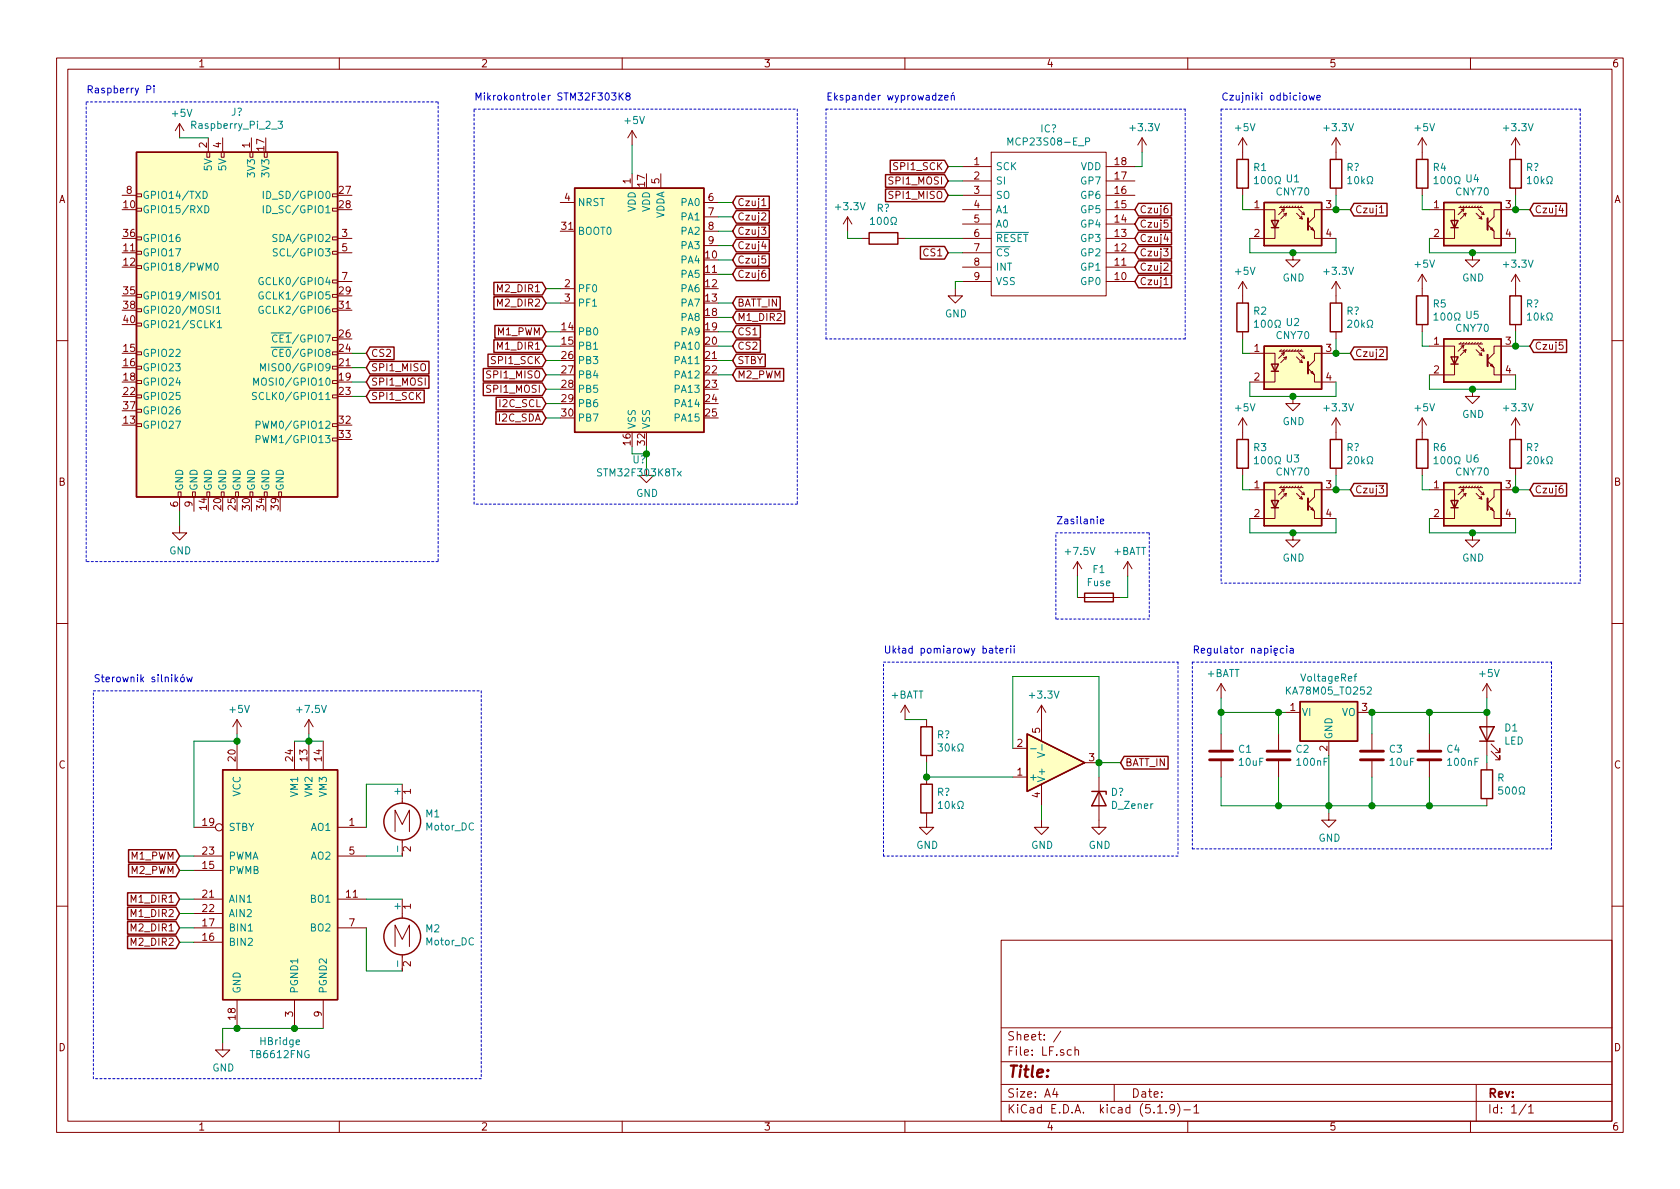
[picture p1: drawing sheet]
<svg xmlns="http://www.w3.org/2000/svg" width="297mm" height="210mm" viewBox="0 0 297 210" stroke-linecap="round" stroke-linejoin="round" font-family="sans-serif">
<g fill="none" stroke="#840000" stroke-width=".18">
<path d="M10 10.3h277v189.9h-277zM12 12.2h273v186.1h-273zM60 10.3v1.9M110 10.3v1.9M160 10.3v1.9M210 10.3v1.9M260 10.3v1.9M21.6 34.5h2.5M24.1 36.8h.9v.5h-.9zM24.1 34.3h.9v.5h-.9zM31.7 21.8l-.7 1.3M31.7 21.8v2.6"/>
<path d="M31.7 21.8l.8 1.3M36.6 26.9h.5v.9h-.5zM36.8 24.4v2.5M39.1 26.9h.5v.9h-.5zM39.4 24.4v2.5M44.2 26.9h.5v.9h-.5zM44.4 24.4v2.5M46.7 26.9h.5v.9h-.5zM58.8 36.8h.9v.5h-.9zM58.8 34.3h.9v.5h-.9zM99.1 35.8h2.5M111.8 23.1l-.8 1.3"/>
<path d="M111.8 23.1v2.5M111.8 30.7v2.6M111.8 23.1l.7 1.3M116.8 30.7v2.6M124.5 35.8h2.5M124.5 38.3h2.5M134.7 37.8l.5-.2 .2 .4v.2l-.8 .7h.8M134.7 36.4h.7M149.9 38.3l-.8 1.3M149.9 38.3v2.6M149.9 38.3l.7 1.3M170.2 29.5h5.1"/>
<path d="M170.2 32h5.1M170.2 34.5h5.1M170.2 37.1h5.1M170.2 39.6h5.1M175.3 26.9h20.3v25.4h-20.3zM195.6 29.5h5.1M195.6 32h5.1M195.6 34.5h5.1M195.6 37.1h5.1M195.6 39.6h5.1M201.9 24.4l-.7 1.2M201.9 24.4v2.5"/>
<path d="M201.9 24.4l.8 1.2M206.4 36.4h-.4a.87 .87 0 0 0 0 1.2l.5-.1v-.5l-.5-.2-.2 .3M206.5 38.9h-.6l-.1 .6 .2-.1 .5 .1v.6l-.2 .1-.5-.1M219.7 24.4v3.8M219.7 33.3v1.2M219.7 24.4l-.8 1.2M219.7 24.4l.8 1.2M221 37.1h4.4v5.1h-4.4M226.2 36.7h4.2M226.6 37.1l.5-.1-1 1M226.6 36.4l-.3 .3M226.9 37.8l.6-.1-1.1 1"/>
<path d="M227.1 36.4l-.3 .3M227.1 37l-.2 .5M227.5 37.7l-.2 .5M227.6 36.4l-.3 .3M228.1 36.4l-.3 .3M228.6 36.4l-.3 .3M229.1 36.4l-.2 .3M229.2 37.7l1.1 1-.2-.5M229.6 37l1 1-.1-.5M229.6 36.4l-.2 .3M229.7 38.6l.6 .1M230.1 36.4l-.2 .3"/>
<path d="M230.1 37.8l.5 .2M231.3 39.7l1.1 1.2v1.3h3.8M236.2 37.1h-3.8v1.2l-1.1 1.2M236.2 24.4v3.8M236.2 33.3v1.2M236.2 24.4l-.7 1.2M236.2 24.4l.8 1.2M243.9 37.6h.7M251.5 24.4v3.8M251.5 33.3v1.2M251.5 24.4l-.8 1.2M251.5 24.4l.7 1.2"/>
<path d="M252.7 37.1h4.5v5.1h-4.5M257.9 36.7h4.2M258.3 37.1l.5-.1-1 1M258.3 36.4l-.2 .3M258.7 37.8l.5-.1-1 1M258.8 36.4l-.2 .3M258.8 37l-.1 .5M259.2 37.7l-.1 .5M259.3 36.4l-.2 .3M259.8 36.4l-.2 .3M260.3 36.4l-.2 .3M260.9 36.4l-.3 .3"/>
<path d="M261 37.7l1 1-.1-.5M261.4 37l1 1-.1-.5M261.4 36.4l-.3 .3M261.5 38.6l.5 .1M261.9 36.4l-.3 .3M261.9 37.8l.5 .2M263 39.7l1.2 1.2v1.3h3.8M268 37.1h-3.8v1.2l-1.2 1.2M268 24.4v3.8M268 33.3v1.2M268 24.4l-.8 1.2M268 24.4l.7 1.2"/>
<path d="M275.9 36.3l-.2 .9h.8M24.1 57.1h.9v.6h-.9zM24.1 54.6h.9v.5h-.9zM24.1 52.1h.9v.5h-.9zM24.1 47h.9v.5h-.9zM24.1 44.4h.9v.6h-.9zM24.1 41.9h.9v.5h-.9zM58.8 59.7h.9v.5h-.9zM58.8 54.6h.9v.5h-.9zM58.8 52.1h.9v.5h-.9zM58.8 49.5h.9v.5h-.9zM58.8 44.4h.9v.6h-.9z"/>
<path d="M58.8 41.9h.9v.5h-.9zM59.7 42.2h2.5M59.7 44.7h2.5M59.7 49.8h2.5M99.1 51h2.5M99.1 53.6h2.5M124.5 40.9h2.5M124.5 43.4h2.5M135 42.7l-.3 .9h.8M135.3 47.8l-.4 .1a.87 .87 0 0 0 0 1.2l.5-.2v-.5l-.5-.1-.2 .2M135.4 45.3h-.7v.6l.2-.2 .5 .2v.5l-.2 .1-.5-.1M152.4 42.2h1.3"/>
<path d="M158.7 42.2h1.3M168.9 51v1.3h1.3l-1.3 1.3-1.3-1.3h1.3M170.2 42.2h5.1M170.2 44.7h5.1M170.2 47.2h5.1M170.2 49.8h5.1M195.6 42.2h5.1M195.6 44.7h5.1M195.6 47.2h5.1M195.6 49.8h5.1M205.8 46.7l.5-.2 .2 .4v.2l-.8 .7h.8M205.8 50.3h.7"/>
<path d="M206.1 41.4l-.3 .9h.8M219.7 49.8l-.8 1.2M219.7 49.8v3.8M219.7 58.7v1.2M219.7 49.8l.8 1.2M228.6 44.7v1.3h1.3l-1.3 1.2-1.3-1.2h1.3M231.8 40.5l.2-.2 .3 .5zM236.2 49.8v3.8M236.2 58.7v1.2M236.2 49.8l-.7 1.2M236.2 49.8l.8 1.2M251.5 48.5v3.8"/>
<path d="M251.5 57.4v1.3M251.5 48.5l-.8 1.3M251.5 48.5l.7 1.3M260.3 44.7v1.3h1.3l-1.3 1.2-1.2-1.2h1.2M263.5 40.5l.3-.2 .2 .5zM268 48.5v3.8M268 57.4v1.3M268 48.5l-.8 1.3M268 48.5l.7 1.3M10 60.2h2M24.1 74.9h.9v.5h-.9zM24.1 72.4h.9v.5h-.9z"/>
<path d="M24.1 69.8h.9v.6h-.9zM24.1 67.3h.9v.5h-.9zM24.1 64.8h.9v.5h-.9zM24.1 62.2h.9v.5h-.9zM58.8 77.5h.9v.5h-.9zM58.8 74.9h.9v.5h-.9zM58.8 69.8h.9v.6h-.9zM58.8 67.3h.9v.5h-.9zM58.8 64.8h.9v.5h-.9zM58.8 62.2h.9v.5h-.9zM219.7 73.9v3.8M219.7 73.9l-.8 1.3"/>
<path d="M219.7 73.9l.8 1.3M221 62.5h4.4v5.1h-4.4M226.2 62.1h4.2M226.6 62.5l.5-.1-1 1M226.6 61.8l-.3 .3M226.9 63.2l.6-.1-1.1 1M227.1 61.8l-.3 .3M227.1 62.4l-.2 .5M227.5 63.1l-.2 .5M227.6 61.8l-.3 .3M228.1 61.8l-.3 .3M228.6 70.1v1.3h1.3l-1.3 1.2-1.3-1.2h1.3"/>
<path d="M228.6 61.8l-.3 .3M229.1 61.8l-.2 .3M229.2 63.1l1.1 1-.2-.5M229.6 62.4l1 1-.1-.5M229.6 61.8l-.2 .3M229.7 64l.6 .1M230.1 61.8l-.2 .3M230.1 63.2l.5 .2M231.3 65.1l1.1 1.2v1.3h3.8M231.8 65.9l.2-.2 .3 .5zM236.2 62.5h-3.8v1.2l-1.1 1.2M236.2 73.9l-.7 1.3"/>
<path d="M236.2 73.9v3.8M236.2 73.9l.8 1.3M243.9 61.9l.5-.1 .2 .3v.2l-.8 .7h.8M251.5 73.9v3.8M251.5 73.9l-.8 1.3M251.5 73.9l.7 1.3M252.7 61.2h4.5v5.1h-4.5M257.9 60.8h4.2M258.3 61.2l.5-.1-1 1M258.3 60.6l-.2 .2M258.7 62l.5-.2-1 1.1M258.8 60.6l-.2 .2"/>
<path d="M258.8 61.1l-.1 .5M259.2 61.8l-.1 .6M259.3 60.6l-.2 .2M259.8 60.6l-.2 .2M260.3 68.8v1.3h1.3l-1.3 1.3-1.2-1.3h1.2M260.3 60.6l-.2 .2M260.9 60.6l-.3 .2M261 61.8l1 1.1-.1-.5M261.4 61.1l1 1-.1-.5M261.4 60.6l-.3 .2M261.5 62.7l.5 .2M261.9 60.6l-.3 .2"/>
<path d="M261.9 62l.5 .1M263 63.9l1.2 1.1v1.3h3.8M263.5 64.6l.3-.2 .2 .5zM268 61.2h-3.8v1.3l-1.2 1.1M268 73.9l-.8 1.3M268 73.9v3.8M268 73.9l.7 1.3M276.3 60.5h-.6v.6l.1-.1 .5 .1v.5l-.2 .2-.4-.2M285 60.2h2M31.5 87h.5v.9h-.5zM31.7 93v1.2h1.3l-1.3 1.3-1.2-1.3h1.2M31.7 87.9v2.5"/>
<path d="M34 87h.5v.9h-.5zM34.3 87.9v2.5M36.6 87h.5v.9h-.5zM39.1 87h.5v.9h-.5zM41.7 87h.5v.9h-.5zM44.2 87h.5v.9h-.5zM46.7 87h.5v.9h-.5zM49.3 87h.5v.9h-.5zM114.3 82.8v1.3h1.3l-1.3 1.2-1.3-1.2h1.3M190.5 99.3l-.8 1.3M190.5 99.3v2.5M190.5 99.3l.8 1.3"/>
<path d="M199.4 99.3l-.8 1.3M199.4 99.3v2.5M199.4 99.3l.8 1.3M219.7 82.8v1.3M221 86.6h4.4v5.1h-4.4M226.2 86.2h4.2M226.6 86.6l.5-.1-1 1M226.6 86l-.3 .2M226.9 87.4l.6-.2-1.1 1.1M227.1 86l-.3 .2M227.1 86.5l-.2 .5M227.5 87.2l-.2 .6"/>
<path d="M227.6 86l-.3 .2M228.1 86l-.3 .2M228.6 94.2v1.3h1.3l-1.3 1.3-1.3-1.3h1.3M228.6 86l-.3 .2M229.1 86l-.2 .2M229.2 87.2l1.1 1.1-.2-.5M229.6 86.5l1 1-.1-.5M229.6 86l-.2 .2M229.7 88.1l.6 .2M230.1 86l-.2 .2M230.1 87.4l.5 .1M231.3 89.3l1.1 1.1v1.3h3.8"/>
<path d="M231.8 90l.2-.2 .3 .5zM236.2 86.6h-3.8v1.3l-1.1 1.1M236.2 82.8v1.3M251.5 82.8v1.3M252.7 86.6h4.5v5.1h-4.5M257.9 86.2h4.2M258.3 86.6l.5-.1-1 1M258.3 86l-.2 .2M258.7 87.4l.5-.2-1 1.1M258.8 86l-.2 .2M258.8 86.5l-.1 .5M259.2 87.2l-.1 .6"/>
<path d="M259.3 86l-.2 .2M259.8 86l-.2 .2M260.3 94.2v1.3h1.3l-1.3 1.3-1.2-1.3h1.2M260.3 86l-.2 .2M260.9 86l-.3 .2M261 87.2l1 1.1-.1-.5M261.4 86.5l1 1-.1-.5M261.4 86l-.3 .2M261.5 88.1l.5 .2M261.9 86l-.3 .2M261.9 87.4l.5 .1M263 89.3l1.2 1.1v1.3h3.8"/>
<path d="M263.5 90l.3-.2 .2 .5zM268 86.6h-3.8v1.3l-1.2 1.1M268 82.8v1.3M276.3 85.9l-.4 .1a.87 .87 0 0 0 0 1.2l.4-.2v-.5l-.4-.1-.2 .2M10 110.3h2M190.5 105.7h7.6M285 110.3h2M41.9 127.2v2.6M41.9 131.1v5M41.9 127.2l-.8 1.3M41.9 127.2l.8 1.3M52.1 131.1v5"/>
<path d="M54.6 127.2l-.8 1.3M54.6 127.2v2.6M54.6 131.1v5M54.6 127.2l.8 1.3M57.1 131.1v5M71.1 138.7v3.3M160 124.7v2.5M160 124.7l-.7 1.3M160 124.7l.8 1.3M163.8 127.2v1.3M163.8 133.6v1.3M163.8 137.4v1.3"/>
<path d="M179.1 137.4h2.5M179.1 132.3h2.5M184.1 124.7l-.7 1.3M184.1 124.7v6.4M184.1 138.7v3.8M184.1 124.7l.8 1.3M191.8 134.9h2.5M194.3 137.4v8.9h1.3l-1.3 1.3-1.3-1.3h1.3M215.9 120.9v2.5M215.9 129.8v2.8M215.9 134.6v2.8M215.9 120.9l-.8 1.3"/>
<path d="M215.9 120.9l.8 1.3M226.1 129.8v2.8M226.1 134.6v2.8M227.3 126h2.6M234.9 131.1v2.5M240 126h2.6M242.6 129.8v2.8M242.6 134.6v2.8M252.7 129.8v2.8M252.7 134.6v2.8M262.9 120.9v2.5M262.9 126v7.6"/>
<path d="M262.9 134.9v1.2M262.9 120.9l-.8 1.3M262.9 120.9l.8 1.3M263.7 132.8l1.5 1.6v-.8v.8h-.8M263.7 131.6l1.5 1.5v-.8v.8h-.8M34.3 146.3h3.8M34.3 159h5.1M34.3 153.9h5.1M34.3 151.4h5.1M59.7 146.3h5.1M59.7 159h5.1M59.7 151.4h5.1"/>
<path d="M69.8 147.1v-3.8l1.3 2.5 1.3-2.5v3.8M71.1 148.5v2.9M71.1 159v3.4M163.8 143.8v2.5h1.3l-1.3 1.3-1.2-1.3h1.2M184.1 145v1.3h1.3l-1.3 1.3-1.2-1.3h1.2M234.9 143.8v1.2h1.3l-1.3 1.3-1.2-1.3h1.2M262.9 141.2v1.3M10 160.2h2M34.3 166.6h5.1M34.3 164.1h5.1M34.3 161.5h5.1M41.9 176.8v5.1"/>
<path d="M52.1 176.8v5.1M57.1 176.8v5.1M59.7 164.1h5.1M69.8 167.4v-3.8l1.3 2.5 1.3-2.5v3.8M71.1 168.9v2.8M177 166.3h108v32h-108zM285 160.2h2M39.4 184.4v1.3h1.2l-1.2 1.2-1.3-1.2h1.3M60 198.3v1.9M110 198.3v1.9M160 198.3v1.9M177 194.8h108"/>
<path d="M177 191.8h108M177 187.8h108M177 181.8h108M186.5 192.5l-.4 1h1M186.8 193v1M187.6 182.3l-1.3 2M189.4 185.7l-.4-.1-.3 .3 .1 .6 .2 .1 .4-.1M190.1 185.7a.37 .37 0 0 1 .6 .1v.8M190.1 185.1v1.5M197 191.8v3M204.7 196.8h.8M206.2 196.7v.1"/>
<path d="M207.7 196l-.1 .1a.48 .48 0 0 1-.6 .1l-.2-.2 .2-.6a.48 .48 0 0 1 .6 .1 1.27 1.27 0 0 1-.2 1.2l-.4 .1M208.2 195.1a1.71 1.71 0 0 1 0 2.3M209.3 196.3h1.2M210 198.3v1.9M211.1 195.8l.4-.5v1.5M211.1 196.8h.9M260 198.3v1.9M261 191.8v6.5M269.8 195.2l-1.2 2M270.3 195.8l.4-.5v1.5M270.3 196.8h.8"/>
<circle cx="38.7" cy="146.3" r=".63"/>
</g>
<g fill="none" stroke="#840000" stroke-width=".25">
<path d="M24.1 26.9h35.6v61h-35.6zM101.6 33.3h22.9v43.1h-22.9zM130.2 37.2h5.8v2.3h-5.8l-.7-1.2zM130.2 39.8h5.8v2.2h-5.8l-.7-1.1zM130.2 34.7h5.8v2.2h-5.8l-.7-1.1zM156.6 30.9h10.4l.6 1.1-.6 1.1h-10.4zM156.6 33.4h10.4l.6 1.1-.6 1.2h-10.4zM157.4 28.3h9.6l.6 1.2-.6 1.1h-9.6zM201.3 36h5.8v2.2h-5.8l-.6-1.1zM201.3 38.5h5.8v2.2h-5.8l-.6-1.1zM218.7 28.2h2v5.1h-2zM223.5 35.8h10.2v7.6h-10.2z"/>
<path d="M224.8 39h1.3l-.7 1.3zM235.2 28.2h2v5.1h-2zM239.4 36h5.8v2.2h-5.8l-.6-1.1zM250.4 28.2h2.1v5.1h-2.1zM255.3 35.8h10.1v7.6h-10.1zM256.5 39h1.3l-.6 1.3zM267 28.2h2v5.1h-2zM271.1 36h5.9v2.2h-5.9l-.6-1.1zM87.3 49.9h8.6l.6 1.1-.6 1.2h-8.6zM87.3 52.5h8.6l.6 1.1-.6 1.1h-8.6zM87.5 57.6h8.4l.6 1.1-.6 1.1h-8.4zM130.2 52.5h7.7v2.2h-7.7l-.7-1.1z"/>
<path d="M130.2 57.6h4.2v2.2h-4.2l-.7-1.1zM130.2 42.3h5.8v2.2h-5.8l-.7-1.1zM130.2 44.9h5.8v2.2h-5.8l-.7-1.1zM130.2 47.4h5.8v2.2h-5.8l-.7-1.1zM130.2 55h8.5v2.2h-8.5l-.7-1.1zM153.7 41.1h5v2.1h-5zM162.7 43.6h4.3l.6 1.1-.6 1.1h-4.3zM201.3 43.6h5.8v2.2h-5.8l-.6-1.1zM201.3 46.1h5.8v2.3h-5.8l-.6-1.2zM201.3 48.7h5.8v2.2h-5.8l-.6-1.1zM201.3 41h5.8v2.3h-5.8l-.6-1.1zM218.7 53.6h2v5.1h-2z"/>
<path d="M224.8 40.3h1.3M235.2 53.6h2v5.1h-2zM250.4 52.3h2.1v5.1h-2.1zM255.3 59.9h10.1v7.7h-10.1zM256.5 40.3h1.3M267 52.3h2v5.1h-2zM65.4 69h9.6v2.2h-9.6l-.6-1.1zM65.4 63.9h10.4v2.2h-10.4l-.6-1.1zM65.4 66.4h10.4v2.3h-10.4l-.6-1.1zM65.4 61.4h4.3v2.2h-4.3l-.6-1.1zM85.4 65.2h10.5l.6 1.1-.6 1.1h-10.5zM85.4 67.7h10.5l.6 1.1-.6 1.1h-10.5z"/>
<path d="M86.3 62.6h9.6l.6 1.1-.6 1.2h-9.6zM87.3 60.1h8.6l.6 1.1-.6 1.1h-8.6zM87.7 72.8h8.2l.6 1.1-.6 1.1h-8.2zM87.7 70.3h8.2l.6 1.1-.6 1.1h-8.2zM130.2 60.1h4.2v2.2h-4.2l-.7-1.1zM130.2 62.6h5.1v2.3h-5.1l-.7-1.2zM130.2 65.2h8.4v2.2h-8.4l-.7-1.1zM218.7 77.7h2v5.1h-2zM223.5 61.2h10.2v7.6h-10.2zM224.8 64.4h1.3l-.7 1.3zM224.8 65.7h1.3M235.2 77.7h2v5.1h-2z"/>
<path d="M239.4 61.4h5.8v2.2h-5.8l-.6-1.1zM250.4 77.7h2.1v5.1h-2.1zM256.5 63.1h1.3l-.6 1.3zM256.5 64.4h1.3M267 77.7h2v5.1h-2zM271.1 60.1h5.9v2.2h-5.9l-.6-1.1zM223.5 85.3h10.2v7.7h-10.2zM224.8 88.5h1.3l-.7 1.3zM224.8 89.8h1.3M239.4 85.5h5.8v2.2h-5.8l-.6-1.1zM255.3 85.3h10.1v7.7h-10.1zM256.5 88.5h1.3l-.6 1.3z"/>
<path d="M256.5 89.8h1.3M271.1 85.5h5.9v2.2h-5.9l-.6-1.1zM191.8 104.9h5v1.5h-5zM39.4 136.1h20.3v40.7h-20.3zM162.8 138.7h2v5.1h-2zM162.8 128.5h2v5.1h-2zM181.6 129.8l10.2 5.1-10.2 5zM193 139.9h2.6v.6M194.3 139.9l1.3 2.6h-2.6zM198.8 133.8h7.7v2.2h-7.7l-.7-1.1zM229.9 124.1h10.1v7h-10.1zM261.6 128.5h2.6l-1.3 2.6z"/>
<path d="M261.6 131.1h2.6M261.9 136.1h2v5.1h-2zM22.6 157.9h8.5l.6 1.1-.6 1.1h-8.5zM22.7 152.8h8.4l.6 1.1-.6 1.1h-8.4zM22.7 150.3h8.4l.6 1.1-.6 1.1h-8.4zM22.6 160.4h8.5l.6 1.1-.6 1.2h-8.5zM22.6 165.5h8.5l.6 1.1-.6 1.1h-8.5zM22.6 163h8.5l.6 1.1-.6 1.1h-8.5z"/>
<circle cx="71.1" cy="145.3" r="3.3"/>
<circle cx="71.1" cy="165.6" r="3.3"/>
</g>
<g fill="none" stroke="#008484" stroke-width=".18">
<path d="M35.9 33.8a.64 .64 0 0 1 .8 .7 .64 .64 0 0 1-.8 .6zM36.2 36.4a.64 .64 0 0 1 .7 .6 .64 .64 0 0 1-.7 .6zM46.6 33.8v1.3M46.6 36.4v1.2M49.1 21.4h.8l-.4 .5 .4 .1v.6l-.2 .1-.6-.1M153.9 38.8l.4-.4v1.3M153.9 39.7h.7M157.5 39.7h.3v-.2a.54 .54 0 0 1-.2-.8 .54 .54 0 0 1 .7-.2 .59 .59 0 0 1-.1 1v.2h.3M178.2 25.6v-1.2l.4 .9 .5-.9v1.2M191.9 25l.7-.1v-.4l-.2-.1h-.5v1.2M221.8 31.6l.3-.4v1.3M221.8 32.5h.7"/>
<path d="M225.4 32.5h.3v-.2a.54 .54 0 0 1-.3-.8 .54 .54 0 0 1 .8-.2 .59 .59 0 0 1-.1 1v.2h.3M238.3 31.6l.4-.4v1.3M238.3 32.5h.7M241.7 32.5h.3v-.2a.55 .55 0 0 1-.2-.9 .55 .55 0 0 1 .8 0l.1 .2a.55 .55 0 0 1-.3 .7v.2h.3M253.5 31.6l.4-.4v1.3M253.5 32.5h.8M257.2 32.5h.3v-.2a.54 .54 0 0 1-.3-.8 .54 .54 0 0 1 .8-.2 .59 .59 0 0 1-.2 1v.2h.3M270.1 31.6l.3-.4v1.3M270.1 32.5h.7M273.5 32.5h.3v-.2a.55 .55 0 0 1-.3-.9 .55 .55 0 0 1 .9 0v.2a.55 .55 0 0 1-.2 .7v.2h.2M37.4 57.2l.6 .8M38 46.7l.2-.2a.67 .67 0 0 1 .4 .7 .67 .67 0 0 1-.4 .6l-.4-.5z"/>
<path d="M38 56.7l-.8 .7M38.3 52l.3-.4v1.3M38.3 54.5l.3-.4v1.3M38.3 52.9h.7M38.3 55.4h.7M38.5 57l.3-.3v1.3M38.5 58h.7M46.5 51.7a.59 .59 0 0 0-.7 .6 .59 .59 0 0 0 .7 .5l.1-.5h-.3M46.5 54.2a.59 .59 0 0 0-.7 .6 .59 .59 0 0 0 .7 .6l.1-.5h-.3M46.5 49.1a.59 .59 0 0 0-.7 .6 .59 .59 0 0 0 .7 .6l.1-.5h-.3M47.9 58.9h1.3M49 59.4a.6 .6 0 0 0-.9 .4 .6 .6 0 0 0 .6 .7l.3-.1"/>
<path d="M49 41.5l-.5-.1-.3 .3 .2 .3 .5 .2v.4l-.2 .1h-.5M49 44.1l-.5-.1-.1 .1v.4l.5 .2 .1 .3-.2 .3-.5-.1M221.8 57l.3-.4v1.3M221.8 57.9h.7M225.4 57.9h.3v-.2a.54 .54 0 0 1-.3-.8 .54 .54 0 0 1 .8-.2 .59 .59 0 0 1-.1 1v.2h.3M238.3 56.7l.5-.1 .2 .4v.2l-.8 .7h.8M241.7 57.9h.3v-.2a.55 .55 0 0 1-.2-.9 .55 .55 0 0 1 .8 0l.1 .2a.55 .55 0 0 1-.3 .7v.2h.3M253.5 55.7l.4-.4v1.3M253.5 56.6h.8M257.2 56.6h.3v-.2a.54 .54 0 0 1-.3-.8 .54 .54 0 0 1 .8-.2 .59 .59 0 0 1-.2 1v.2h.3M270.1 55.7l.3-.4v1.3M270.1 56.6h.7"/>
<path d="M273.5 56.6h.3v-.2a.55 .55 0 0 1-.3-.8 .55 .55 0 0 1 .9-.1v.2a.55 .55 0 0 1-.2 .7v.2h.2M44.9 68.1v-1.3l.4 1 .4-1v1.3M45.3 75.1h.6v-.5l-.1-.1h-.5v1.2M45.3 77.7l.6-.1v-.5l-.1-.1h-.5v1.3M45.3 69.5l-.4-.1-.2 .1v.4l.6 .3v.2l-.2 .3-.5-.1M46.1 65.6v-1.3l.4 .9 .4-.9v1.3M47.9 61.4h1.3M49 61.9a.6 .6 0 0 0-.9 .4 .6 .6 0 0 0 .6 .7l.3-.1M221.8 81.1l.3-.4v1.3M221.8 82h.7M225.4 82h.3v-.2a.54 .54 0 0 1-.3-.8 .54 .54 0 0 1 .8-.2 .59 .59 0 0 1-.1 1v.2h.3M238.3 80.9l.5-.2 .2 .4v.2l-.8 .7h.8"/>
<path d="M241.7 82h.3v-.2a.55 .55 0 0 1-.2-.8 .55 .55 0 0 1 .8-.1l.1 .2a.55 .55 0 0 1-.3 .7v.2h.3M253.5 81.1l.4-.4v1.3M253.5 82h.8M257.2 82h.3v-.2a.54 .54 0 0 1-.3-.8 .54 .54 0 0 1 .8-.2 .59 .59 0 0 1-.2 1v.2h.3M270.1 80.9l.4-.2 .3 .4-.1 .2-.7 .7h.8M273.5 82h.3v-.2a.55 .55 0 0 1-.3-.8 .55 .55 0 0 1 .9-.1v.2a.55 .55 0 0 1-.2 .7v.2h.2M239.4 119.6h.5M239.9 119.2l-.3 .1v1.1M165.8 131.5h.8l-.4 .5 .4 .2v.5l-.2 .1-.6-.1M169.3 132.8h.3v-.2a.55 .55 0 0 1-.2-.8 .55 .55 0 0 1 .9-.1v.2a.55 .55 0 0 1-.3 .7v.2h.3M182.2 132.4h1M183.4 133.1l1.3 .4-1.3 .4"/>
<path d="M184.2 131.7v1M265.6 139.2h-.6v.6l.5-.2 .2 .3v.3l-.2 .2-.5-.1M165.9 142.1l.4-.4v1.3M165.9 143h.7M169.3 143h.3v-.3a.55 .55 0 0 1-.2-.8 .55 .55 0 0 1 .9 0v.2a.55 .55 0 0 1-.3 .6v.3h.3M268.6 140.4h.3v-.2a.54 .54 0 0 1-.3-.7 .54 .54 0 0 1 .8-.3 .59 .59 0 0 1-.1 1v.2h.3M43.9 164.6h.7"/>
</g>
<g fill="#ffffc2" stroke="#ffffc2" stroke-width=".18">
<path d="M39.4 136.1h20.3v40.7h-20.3z"/>
<path d="M255.3 35.8h10.1v7.6h-10.1z"/>
<path d="M255.3 59.9h10.1v7.7h-10.1z"/>
<path d="M255.3 85.3h10.1v7.7h-10.1z"/>
<path d="M229.9 124.1h10.1v7h-10.1z"/>
<path d="M181.6 129.8l10.2 5.1-10.2 5z"/>
<path d="M101.6 33.3h22.9v43.1h-22.9z"/>
<path d="M24.1 26.9h35.6v61h-35.6z"/>
<path d="M223.5 35.8h10.2v7.6h-10.2z"/>
<path d="M223.5 61.2h10.2v7.6h-10.2z"/>
<path d="M223.5 85.3h10.2v7.7h-10.2z"/>
</g>
<path d="M231.3 38.6v2M263 38.6v2M231.3 64v2M263 62.7v2.1M231.3 88.1v2.1M263 88.1v2.1" fill="none" stroke="#840000" stroke-width=".36"/>
<path d="M213.9 134.4h4M213.9 132.8h4M224 134.4h4.1M224 132.8h4.1M240.5 134.4h4.1M240.5 132.8h4.1M250.7 134.4h4.1M250.7 132.8h4.1" fill="none" stroke="#840000" stroke-width=".51"/>
<g fill="none" stroke="#0000c2" stroke-width=".18" stroke-dasharray=".4 .4">
<path d="M15.2 18h62.3M77.5 18v81.3M83.8 19.3h57.2M141 19.3v69.8M146 19.3h63.5M209.5 19.3v40.6M215.9 19.3h63.5M215.9 19.3v83.8M279.4 19.3v83.8M146 59.9v-40.6M209.5 59.9h-63.5M15.2 99.3v-81.3"/>
<path d="M77.5 99.3h-62.3M83.8 89.1v-69.8M141 89.1h-57.2M186.7 94.2h16.5M203.2 94.2v15.3M156.2 117.1h52.1M186.7 109.5v-15.3M203.2 109.5h-16.5M208.3 117.1v34.3M210.8 117.1v33M210.8 117.1h63.5M274.3 117.1v33"/>
<path d="M279.4 103.1h-63.5M16.5 122.2h68.6M85.1 122.2v68.5M156.2 151.4v-34.3M208.3 151.4h-52.1M210.8 150.1h63.5M16.5 190.7v-68.5M85.1 190.7h-68.6"/>
</g>
<g fill="none" stroke="#008400" stroke-width=".18">
<path d="M31.7 24.4h5.1M111.8 25.6v5.1M127 38.3h2.5M127 35.8h2.5M167.6 29.5h2.6M167.6 34.5h2.6M167.6 32h2.6M201.9 26.9v2.6h-1.2M219.7 34.5v2.6h1.3M236.2 34.5v2.6h2.6M251.5 34.5v2.6h1.2M268 34.5v2.6h2.5"/>
<path d="M96.5 58.7h2.6M96.5 53.6h2.6M96.5 51h2.6M127 40.9h2.5M127 43.4h2.5M127 46h2.5M127 48.5h2.5M127 58.7h2.5M127 53.6h2.5M127 56.1h2.5M149.9 40.9v1.3h2.5M160 42.2h10.2"/>
<path d="M167.6 44.7h2.6M170.2 49.8h-1.3v1.2M219.7 59.9v2.6h1.3M221 42.2v2.5h15.2v-2.5M236.2 59.9v2.6h2.6M251.5 58.7v2.5h1.2M252.7 42.2v2.5h15.3v-2.5M268 58.7v2.5h2.5M62.2 70.1h2.6M62.2 65h2.6M62.2 67.6h2.6M62.2 62.5h2.6"/>
<path d="M96.5 73.9h2.6M96.5 71.4h2.6M96.5 61.2h2.6M96.5 66.3h2.6M96.5 68.8h2.6M96.5 63.7h2.6M111.8 79v1.3M114.3 79v3.8M127 61.2h2.5M127 66.3h2.5M127 63.7h2.5M221 67.6v2.5h15.2v-2.5"/>
<path d="M252.7 66.3v2.5h15.3v-2.5M31.7 90.4v2.6M219.7 84.1v2.5h1.3M221 91.7v2.5h15.2v-2.5M236.2 84.1v2.5h2.6M251.5 84.1v2.5h1.2M252.7 91.7v2.5h15.3v-2.5M268 84.1v2.5h2.5M190.5 101.8v3.9M199.4 101.8v3.9h-1.3M41.9 129.8v1.3h-7.6v15.2M52.1 131.1h5"/>
<path d="M54.6 129.8v1.3M71.1 138.7h-6.3v7.6M160 127.2h3.8M163.8 134.9v2.5h15.3M179.1 132.3v-12.7h15.2v17.8M194.3 134.9h3.8M215.9 123.4v6.4M215.9 137.4v5.1h47M215.9 126h11.4M226.1 126v3.8M226.1 137.4v5.1M234.9 133.6v10.2"/>
<path d="M242.6 137.4v5.1M252.7 126v3.8M252.7 137.4v5.1M262.9 123.4v2.6h-20.3v3.8M262.9 133.6v1.3M31.7 159h2.6M31.7 153.9h2.6M31.7 151.4h2.6M64.8 159h6.3M64.8 151.4h6.3M184.1 142.5v2.5M31.7 161.5h2.6"/>
<path d="M31.7 166.6h2.6M31.7 164.1h2.6M64.8 164.1v7.6h6.3M57.1 181.9h-17.7v2.5"/>
</g>
<g fill="none" stroke="#0000c2" stroke-width=".18">
<path d="M26 15.8l.6-.1v-.4l-.2-.1h-.4v1.2M27.2 15.2v.1M27.2 15.6v.8M108.1 16.4h.8l-.4 .5 .4 .1v.6l-.2 .1-.6-.1M109.5 16.4v1.3M109.7 17l.5 .7M110.2 16.4l-.7 .8M110.9 17l-.2-.3 .2-.3h.3l.2 .3-.1 .2-.5 .1-.1 .2v.3l.2 .2 .4-.1 .1-.1v-.3l-.2-.2M165.5 16.9h-.4l-.2 .2 .1 .5h.5M165.5 16.4v1.3M165.9 16.9h.7l-.7 .8h.7M167 17.3l.6-.1v-.3h-.4l-.2 .1 .1 .6h.5"/>
<path d="M168.2 17l.2-.1h.3v.8M168.2 16.9v.8M168.6 16.4l-.2 .2M230.5 16.9h.3l.2 .1-.1 .6-.3 .1-.2-.2zM231.4 16.9l.3 .8 .2-.6 .3 .6 .2-.8M232.8 17.3l.7-.1-.1-.3h-.4l-.2 .1 .1 .6h.5M194.6 92.2l.5-.1v-.3h-.4l-.1 .2v.6h.5M32.1 119.8l.3-.1 .1 .2v.6l-.3 .1-.3-.3zM32.4 119.2l-.2 .2M33 119.7l.3 .9 .2-.6 .3 .6 .2-.9M175 114.7h.4l.1 .8M175.5 115h-.4l-.2 .2 .1 .2h.5"/>
<path d="M175.9 114.6h.5M176.1 114.2v1.1l.3 .2M176.8 115.1l.6-.1-.1-.3-.3-.1-.2 .2v.6h.5M177.9 114.6v.9M178.3 114.6l-.4 .3M178.7 114.2v.1M178.7 114.6v.9M179.3 114.2v.1M179.3 114.6v.9M225.3 115.1l.6-.1-.1-.3-.3-.1-.2 .2v.6h.5M225.6 115.5l-.2 .2 .3 .2M227 114.7l-.4-.1-.2 .3 .1 .5h.5"/>
<path d="M227.5 114.2v.1M227.5 114.6v.9M228.1 114.7h.5l.1 .8M228.7 115h-.5l-.1 .2v.2h.6"/>
</g>
<g fill="#008400" stroke="#008400" stroke-width=".25">
<circle cx="228.6" cy="44.7" r=".51"/>
<circle cx="228.6" cy="94.2" r=".51"/>
<circle cx="260.3" cy="44.7" r=".51"/>
<circle cx="260.3" cy="94.2" r=".51"/>
<circle cx="235" cy="142.5" r=".51"/>
<circle cx="163.8" cy="137.4" r=".51"/>
<circle cx="228.6" cy="70.1" r=".51"/>
<circle cx="52.1" cy="181.9" r=".51"/>
<circle cx="260.3" cy="68.8" r=".51"/>
<circle cx="41.9" cy="131.1" r=".51"/>
<circle cx="114.3" cy="80.3" r=".51"/>
<circle cx="262.9" cy="126" r=".51"/>
<circle cx="252.7" cy="142.5" r=".51"/>
<circle cx="252.7" cy="126" r=".51"/>
<circle cx="236.2" cy="86.6" r=".51"/>
<circle cx="242.6" cy="142.5" r=".51"/>
<circle cx="268" cy="86.6" r=".51"/>
<circle cx="54.6" cy="131.1" r=".51"/>
<circle cx="268" cy="61.2" r=".51"/>
<circle cx="242.6" cy="126" r=".51"/>
<circle cx="236.2" cy="37.1" r=".51"/>
<circle cx="215.9" cy="126" r=".51"/>
<circle cx="268" cy="37.1" r=".51"/>
<circle cx="226.1" cy="126" r=".51"/>
<circle cx="236.2" cy="62.5" r=".51"/>
<circle cx="41.9" cy="181.9" r=".51"/>
<circle cx="194.3" cy="134.9" r=".51"/>
<circle cx="226.1" cy="142.5" r=".51"/>
</g>
<text font-size="2.8" fill="#840000" x="178" y="190.5">Title:</text>
<g font-size="2.1" fill="#840000">
<text x="178" y="184">Sheet: /</text>
<text x="178" y="186.7">File: LF.sch</text>
<text x="178" y="196.9">KiCad E.D.A. kicad (5.1.9)-1</text>
<text x="178" y="194.1">Size: A4</text>
<text x="200" y="194.1">Date:</text>
<text x="263" y="194.1">Rev:</text>
<text x="263" y="196.9">Id: 1/1</text>
</g>
<g font-size="1.8" fill="#840000">
<text x="35" y="11.9">1</text>
<text x="85" y="11.9">2</text>
<text x="135" y="11.9">3</text>
<text x="185" y="11.9">4</text>
<text x="235" y="11.9">5</text>
<text x="285" y="11.9">6</text>
<text x="36.6" y="26.1" transform="rotate(-90 36.6 26.1)">2</text>
<text x="39.1" y="26.1" transform="rotate(-90 39.1 26.1)">4</text>
<text x="44.2" y="26.1" transform="rotate(-90 44.2 26.1)">1</text>
<text x="46.7" y="26.6" transform="rotate(-90 46.7 26.6)">17</text>
<text x="172.2" y="29.2">1</text>
<text x="197.2" y="29.2">18</text>
<text x="10.4" y="35.9">A</text>
<text x="22.4" y="34.3">8</text>
<text x="60" y="34.3">27</text>
<text x="99.8" y="35.6">4</text>
<text x="111.5" y="32.5" transform="rotate(-90 111.5 32.5)">1</text>
<text x="114" y="33" transform="rotate(-90 114 33)">17</text>
<text x="116.6" y="32.5" transform="rotate(-90 116.6 32.5)">5</text>
<text x="125.2" y="35.6">6</text>
<text x="157.5" y="32.6">SPI1_MOSI</text>
<text x="157.5" y="35.2">SPI1_MISO</text>
<text x="158.3" y="30.1">SPI1_SCK</text>
<text x="172.2" y="31.7">2</text>
<text x="172.2" y="34.3">3</text>
<text x="197.2" y="31.7">17</text>
<text x="197.2" y="34.3">16</text>
<text x="285.4" y="35.9">A</text>
<text x="21.9" y="36.8">10</text>
<text x="21.9" y="41.9">36</text>
<text x="60" y="36.8">28</text>
<text x="60.5" y="41.9">3</text>
<text x="99.4" y="40.6">31</text>
<text x="125.2" y="38.1">7</text>
<text x="125.2" y="40.6">8</text>
<text x="130.3" y="39">Czuj2</text>
<text x="130.3" y="41.5">Czuj3</text>
<text x="130.3" y="36.4">Czuj1</text>
<text x="172.2" y="36.8">4</text>
<text x="172.2" y="39.4">5</text>
<text x="172.2" y="41.9">6</text>
<text x="197.2" y="36.8">15</text>
<text x="197.2" y="39.4">14</text>
<text x="197.2" y="41.9">13</text>
<text x="201.4" y="37.7">Czuj6</text>
<text x="201.4" y="40.3">Czuj5</text>
<text x="221.8" y="36.8">1</text>
<text x="221.8" y="41.9">2</text>
<text x="234.5" y="36.8">3</text>
<text x="234.5" y="41.9">4</text>
<text x="239.5" y="37.7">Czuj1</text>
<text x="253.5" y="36.8">1</text>
<text x="253.5" y="41.9">2</text>
<text x="266.2" y="36.8">3</text>
<text x="266.2" y="41.9">4</text>
<text x="271.3" y="37.7">Czuj4</text>
<text x="21.9" y="44.4">11</text>
<text x="21.9" y="47">12</text>
<text x="60.5" y="44.4">5</text>
<text x="124.8" y="45.7">10</text>
<text x="125.2" y="43.2">9</text>
<text x="130.3" y="44.1">Czuj4</text>
<text x="130.3" y="46.6">Czuj5</text>
<text x="163.4" y="45.3">CS1</text>
<text x="172.2" y="44.4">7</text>
<text x="172.2" y="47">8</text>
<text x="197.2" y="44.4">12</text>
<text x="197.2" y="47">11</text>
<text x="201.4" y="45.3">Czuj3</text>
<text x="201.4" y="47.9">Czuj2</text>
<text x="201.4" y="42.8">Czuj4</text>
<text x="21.9" y="52.1">35</text>
<text x="60" y="52.1">29</text>
<text x="60.5" y="49.5">7</text>
<text x="88.3" y="51.7">M2_DIR1</text>
<text x="99.8" y="50.8">2</text>
<text x="99.8" y="53.3">3</text>
<text x="124.8" y="48.3">11</text>
<text x="124.8" y="50.8">12</text>
<text x="124.8" y="53.3">13</text>
<text x="130.3" y="49.1">Czuj6</text>
<text x="172.2" y="49.5">9</text>
<text x="197.2" y="49.5">10</text>
<text x="201.4" y="50.4">Czuj1</text>
<text x="21.9" y="54.6">38</text>
<text x="21.9" y="57.1">40</text>
<text x="60" y="59.7">26</text>
<text x="60" y="54.6">31</text>
<text x="88" y="59.3">M1_PWM</text>
<text x="88.3" y="54.2">M2_DIR2</text>
<text x="99.4" y="58.4">14</text>
<text x="124.8" y="55.9">18</text>
<text x="124.8" y="58.4">19</text>
<text x="130.3" y="54.2">BATT_IN</text>
<text x="130.3" y="59.3">CS1</text>
<text x="130.3" y="56.8">M1_DIR2</text>
<text x="21.9" y="62.2">15</text>
<text x="21.9" y="64.8">16</text>
<text x="60" y="64.8">21</text>
<text x="60" y="62.2">24</text>
<text x="65.6" y="65.7">SPI1_MISO</text>
<text x="65.6" y="63.1">CS2</text>
<text x="87.2" y="64.4">SPI1_SCK</text>
<text x="88.3" y="61.8">M1_DIR1</text>
<text x="99.4" y="61">15</text>
<text x="99.4" y="63.5">26</text>
<text x="124.8" y="61">20</text>
<text x="124.8" y="63.5">21</text>
<text x="130.3" y="61.8">CS2</text>
<text x="130.3" y="64.4">STBY</text>
<text x="221.8" y="62.2">1</text>
<text x="234.5" y="62.2">3</text>
<text x="239.5" y="63.1">Czuj2</text>
<text x="253.5" y="61">1</text>
<text x="266.2" y="61">3</text>
<text x="271.3" y="61.8">Czuj5</text>
<text x="21.9" y="67.3">18</text>
<text x="21.9" y="69.8">22</text>
<text x="60" y="67.3">19</text>
<text x="60" y="69.8">23</text>
<text x="65.6" y="70.7">SPI1_SCK</text>
<text x="65.6" y="68.2">SPI1_MOSI</text>
<text x="86.4" y="66.9">SPI1_MISO</text>
<text x="86.4" y="69.5">SPI1_MOSI</text>
<text x="99.4" y="66">27</text>
<text x="99.4" y="68.6">28</text>
<text x="99.4" y="71.1">29</text>
<text x="124.8" y="66">22</text>
<text x="124.8" y="68.6">23</text>
<text x="124.8" y="71.1">24</text>
<text x="130.3" y="66.9">M2_PWM</text>
<text x="221.8" y="67.3">2</text>
<text x="234.5" y="67.3">4</text>
<text x="253.5" y="66">2</text>
<text x="266.2" y="66">4</text>
<text x="21.9" y="74.9">13</text>
<text x="21.9" y="72.4">37</text>
<text x="60" y="74.9">32</text>
<text x="60" y="77.5">33</text>
<text x="88.3" y="74.5">I2C_SDA</text>
<text x="88.5" y="72">I2C_SCL</text>
<text x="99.4" y="73.7">30</text>
<text x="124.8" y="73.7">25</text>
<text x="111.5" y="78.7" transform="rotate(-90 111.5 78.7)">16</text>
<text x="114" y="78.7" transform="rotate(-90 114 78.7)">32</text>
<text x="10.4" y="85.9">B</text>
<text x="31.5" y="89.6" transform="rotate(-90 31.5 89.6)">6</text>
<text x="34" y="89.6" transform="rotate(-90 34 89.6)">9</text>
<text x="221.8" y="86.4">1</text>
<text x="234.5" y="86.4">3</text>
<text x="239.5" y="87.2">Czuj3</text>
<text x="253.5" y="86.4">1</text>
<text x="266.2" y="86.4">3</text>
<text x="271.3" y="87.2">Czuj6</text>
<text x="285.4" y="85.9">B</text>
<text x="36.6" y="90.1" transform="rotate(-90 36.6 90.1)">14</text>
<text x="39.1" y="90.1" transform="rotate(-90 39.1 90.1)">20</text>
<text x="41.7" y="90.1" transform="rotate(-90 41.7 90.1)">25</text>
<text x="44.2" y="90.1" transform="rotate(-90 44.2 90.1)">30</text>
<text x="46.7" y="90.1" transform="rotate(-90 46.7 90.1)">34</text>
<text x="49.3" y="90.1" transform="rotate(-90 49.3 90.1)">39</text>
<text x="221.8" y="91.4">2</text>
<text x="234.5" y="91.4">4</text>
<text x="253.5" y="91.4">2</text>
<text x="266.2" y="91.4">4</text>
<text x="228.1" y="125.7">1</text>
<text x="240.8" y="125.7">3</text>
<text x="183.9" y="129.6" transform="rotate(-90 183.9 129.6)">5</text>
<text x="10.4" y="135.9">C</text>
<text x="41.7" y="134.6" transform="rotate(-90 41.7 134.6)">20</text>
<text x="51.8" y="134.6" transform="rotate(-90 51.8 134.6)">24</text>
<text x="54.4" y="134.6" transform="rotate(-90 54.4 134.6)">13</text>
<text x="56.9" y="134.6" transform="rotate(-90 56.9 134.6)">14</text>
<text x="179.9" y="137.2">1</text>
<text x="179.9" y="132.1">2</text>
<text x="192.6" y="134.6">3</text>
<text x="198.9" y="135.5">BATT_IN</text>
<text x="234.7" y="132.8" transform="rotate(-90 234.7 132.8)">2</text>
<text x="285.4" y="135.9">C</text>
<text x="72.6" y="140.4" transform="rotate(-90 72.6 140.4)">1</text>
<text x="183.9" y="141.1" transform="rotate(-90 183.9 141.1)">4</text>
<text x="35.9" y="146">19</text>
<text x="61.7" y="146">1</text>
<text x="23.2" y="154.6">M2_PWM</text>
<text x="23.2" y="152">M1_PWM</text>
<text x="35.9" y="153.7">15</text>
<text x="35.9" y="151.1">23</text>
<text x="61.7" y="151.1">5</text>
<text x="72.6" y="150.6" transform="rotate(-90 72.6 150.6)">2</text>
<text x="23.5" y="159.6">M1_DIR1</text>
<text x="35.9" y="158.7">21</text>
<text x="35.9" y="161.3">22</text>
<text x="61.3" y="158.7">11</text>
<text x="72.6" y="160.8" transform="rotate(-90 72.6 160.8)">1</text>
<text x="23.5" y="162.2">M1_DIR2</text>
<text x="23.5" y="167.3">M2_DIR2</text>
<text x="23.5" y="164.7">M2_DIR1</text>
<text x="35.9" y="166.4">16</text>
<text x="35.9" y="163.8">17</text>
<text x="61.7" y="163.8">7</text>
<text x="72.6" y="170.9" transform="rotate(-90 72.6 170.9)">2</text>
<text x="51.8" y="179.8" transform="rotate(-90 51.8 179.8)">3</text>
<text x="56.9" y="179.8" transform="rotate(-90 56.9 179.8)">9</text>
<text x="10.4" y="185.9">D</text>
<text x="41.7" y="180.3" transform="rotate(-90 41.7 180.3)">18</text>
<text x="285.4" y="185.9">D</text>
<text x="35" y="199.9">1</text>
<text x="85" y="199.9">2</text>
<text x="135" y="199.9">3</text>
<text x="185" y="199.9">4</text>
<text x="235" y="199.9">5</text>
<text x="285" y="199.9">6</text>
</g>
<g font-size="1.8" fill="#0000c2">
<text x="15.2" y="16.5">Raspberry Pi</text>
<text x="83.8" y="17.8">Mikrokontroler STM32F303K8</text>
<text x="146" y="17.8">Ekspander wyprowadze</text>
<text x="215.9" y="17.8">Czujniki odbiciowe</text>
<text x="186.7" y="92.7">Zasilanie</text>
<text x="156.2" y="115.6">Ukad pomiarowy baterii</text>
<text x="210.8" y="115.6">Regulator napicia</text>
<text x="16.5" y="120.6">Sterownik silników</text>
</g>
<g font-size="1.8" fill="#008484">
<text x="30.5" y="20.7">+5V</text>
<text x="34.2" y="22.8">Raspberry_Pi_2_3</text>
<text x="40.9" y="20.5">J?</text>
<text x="110.5" y="21.9">+5V</text>
<text x="184" y="23.4">IC?</text>
<text x="200" y="23.2">+3.3V</text>
<text x="218.5" y="23.2">+5V</text>
<text x="234.3" y="23.2">+3.3V</text>
<text x="250.2" y="23.2">+5V</text>
<text x="266" y="23.2">+3.3V</text>
<text x="178.9" y="25.7">MCP23S08-E_P</text>
<text x="25.1" y="35.2">GPIO14/TXD</text>
<text x="37.5" y="30.1" transform="rotate(-90 37.5 30.1)">5V</text>
<text x="40" y="30.1" transform="rotate(-90 40 30.1)">5V</text>
<text x="45.1" y="31.1" transform="rotate(-90 45.1 31.1)">3V3</text>
<text x="47.6" y="35.2">ID_SD/GPIO0</text>
<text x="47.6" y="31.1" transform="rotate(-90 47.6 31.1)">3V3</text>
<text x="176" y="30.1">SCK</text>
<text x="176" y="32.6">SI</text>
<text x="176" y="35.2">SO</text>
<text x="191.1" y="30.1">VDD</text>
<text x="191.3" y="32.6">GP7</text>
<text x="191.3" y="35.2">GP6</text>
<text x="221.7" y="30.2">R1</text>
<text x="222.6" y="32.6">100</text>
<text x="225.8" y="34.6">CNY70</text>
<text x="227.5" y="32.3">U1</text>
<text x="238.1" y="30.2">R?</text>
<text x="239" y="32.6">10k</text>
<text x="253.4" y="30.2">R4</text>
<text x="254.4" y="32.6">100</text>
<text x="257.5" y="34.6">CNY70</text>
<text x="259.2" y="32.3">U4</text>
<text x="269.8" y="30.2">R?</text>
<text x="270.8" y="32.6">10k</text>
<text x="25.1" y="37.7">GPIO15/RXD</text>
<text x="47.6" y="37.7">ID_SC/GPIO1</text>
<text x="102.1" y="41.5">BOOT0</text>
<text x="102.1" y="36.4">NRST</text>
<text x="112.4" y="37.5" transform="rotate(-90 112.4 37.5)">VDD</text>
<text x="114.9" y="37.5" transform="rotate(-90 114.9 37.5)">VDD</text>
<text x="117.5" y="38.8" transform="rotate(-90 117.5 38.8)">VDDA</text>
<text x="120.5" y="36.4">PA0</text>
<text x="120.5" y="39">PA1</text>
<text x="120.5" y="41.5">PA2</text>
<text x="147.9" y="37.2">+3.3V</text>
<text x="154.7" y="39.8">100</text>
<text x="155" y="37.5">R?</text>
<text x="176" y="37.7">A1</text>
<text x="176" y="40.3">A0</text>
<text x="191.3" y="37.7">GP5</text>
<text x="191.3" y="40.3">GP4</text>
<text x="25.1" y="45.3">GPIO17</text>
<text x="25.1" y="47.9">GPIO18/PWM0</text>
<text x="25.1" y="42.8">GPIO16</text>
<text x="49" y="42.8">SDA/GPIO2</text>
<text x="49.2" y="45.3">SCL/GPIO3</text>
<text x="120.5" y="44.1">PA3</text>
<text x="120.5" y="46.6">PA4</text>
<text x="176" y="42.8">RESET</text>
<text x="176" y="45.3">CS</text>
<text x="176" y="47.9">INT</text>
<text x="191.3" y="42.8">GP3</text>
<text x="191.3" y="45.3">GP2</text>
<text x="191.3" y="47.9">GP1</text>
<text x="250.2" y="47.3">+5V</text>
<text x="266" y="47.3">+3.3V</text>
<text x="25.1" y="53">GPIO19/MISO1</text>
<text x="46.8" y="53">GCLK1/GPIO5</text>
<text x="46.8" y="50.4">GCLK0/GPIO4</text>
<text x="102.1" y="51.7">PF0</text>
<text x="120.5" y="49.1">PA5</text>
<text x="120.5" y="51.7">PA6</text>
<text x="176" y="50.4">VSS</text>
<text x="191.3" y="50.4">GP0</text>
<text x="218.5" y="48.6">+5V</text>
<text x="226.8" y="49.8">GND</text>
<text x="234.3" y="48.6">+3.3V</text>
<text x="258.5" y="49.8">GND</text>
<text x="25.1" y="55.5">GPIO20/MOSI1</text>
<text x="25.1" y="58">GPIO21/SCLK1</text>
<text x="46.8" y="55.5">GCLK2/GPIO6</text>
<text x="102.1" y="59.3">PB0</text>
<text x="102.1" y="54.2">PF1</text>
<text x="120.5" y="54.2">PA7</text>
<text x="120.5" y="56.8">PA8</text>
<text x="120.5" y="59.3">PA9</text>
<text x="167.1" y="56.1">GND</text>
<text x="221.7" y="55.6">R2</text>
<text x="222.6" y="58">100</text>
<text x="225.8" y="60">CNY70</text>
<text x="227.5" y="57.7">U2</text>
<text x="238.1" y="55.6">R?</text>
<text x="239" y="58">20k</text>
<text x="253.4" y="54.4">R5</text>
<text x="254.4" y="56.7">100</text>
<text x="257.5" y="58.7">CNY70</text>
<text x="259.2" y="56.4">U5</text>
<text x="269.8" y="54.4">R?</text>
<text x="270.8" y="56.7">10k</text>
<text x="25.1" y="63.1">GPIO22</text>
<text x="25.1" y="65.7">GPIO23</text>
<text x="47.3" y="65.7">MISO0/GPIO9</text>
<text x="49.3" y="63.1">CE0/GPIO8</text>
<text x="49.3" y="60.6">CE1/GPIO7</text>
<text x="102.1" y="61.8">PB1</text>
<text x="102.1" y="64.4">PB3</text>
<text x="119.5" y="61.8">PA10</text>
<text x="119.5" y="64.4">PA11</text>
<text x="25.1" y="68.2">GPIO24</text>
<text x="25.1" y="70.7">GPIO25</text>
<text x="46" y="70.7">SCLK0/GPIO11</text>
<text x="46.3" y="68.2">MOSI0/GPIO10</text>
<text x="102.1" y="66.9">PB4</text>
<text x="102.1" y="69.5">PB5</text>
<text x="119.5" y="66.9">PA12</text>
<text x="119.5" y="69.5">PA13</text>
<text x="25.1" y="75.8">GPIO27</text>
<text x="25.1" y="73.3">GPIO26</text>
<text x="46.5" y="75.8">PWM0/GPIO12</text>
<text x="102.1" y="72">PB6</text>
<text x="102.1" y="74.5">PB7</text>
<text x="112.4" y="75.9" transform="rotate(-90 112.4 75.9)">VSS</text>
<text x="114.9" y="75.9" transform="rotate(-90 114.9 75.9)">VSS</text>
<text x="119.5" y="72">PA14</text>
<text x="119.5" y="74.5">PA15</text>
<text x="218.5" y="72.7">+5V</text>
<text x="226.8" y="75.2">GND</text>
<text x="234.3" y="72.7">+3.3V</text>
<text x="250.2" y="72.7">+5V</text>
<text x="258.5" y="73.9">GND</text>
<text x="266" y="72.7">+3.3V</text>
<text x="46.5" y="78.4">PWM1/GPIO13</text>
<text x="221.7" y="79.8">R3</text>
<text x="222.6" y="82.1">100</text>
<text x="227.5" y="81.8">U3</text>
<text x="238.1" y="79.8">R?</text>
<text x="239" y="82.1">20k</text>
<text x="253.4" y="79.8">R6</text>
<text x="254.4" y="82.1">100</text>
<text x="259.2" y="81.8">U6</text>
<text x="269.8" y="79.8">R?</text>
<text x="270.8" y="82.1">20k</text>
<text x="32.4" y="86.9" transform="rotate(-90 32.4 86.9)">GND</text>
<text x="34.9" y="86.9" transform="rotate(-90 34.9 86.9)">GND</text>
<text x="37.5" y="86.9" transform="rotate(-90 37.5 86.9)">GND</text>
<text x="40" y="86.9" transform="rotate(-90 40 86.9)">GND</text>
<text x="42.5" y="86.9" transform="rotate(-90 42.5 86.9)">GND</text>
<text x="45.1" y="86.9" transform="rotate(-90 45.1 86.9)">GND</text>
<text x="47.6" y="86.9" transform="rotate(-90 47.6 86.9)">GND</text>
<text x="50.2" y="86.9" transform="rotate(-90 50.2 86.9)">GND</text>
<text x="106" y="84.2">STM32F303K8Tx</text>
<text x="112.5" y="87.9">GND</text>
<text x="225.8" y="84.1">CNY70</text>
<text x="257.5" y="84.1">CNY70</text>
<text x="29.9" y="98">GND</text>
<text x="188.5" y="98.1">+7.5V</text>
<text x="193.3" y="101.3">F1</text>
<text x="196.9" y="98.1">+BATT</text>
<text x="226.8" y="99.3">GND</text>
<text x="258.5" y="99.3">GND</text>
<text x="192.3" y="103.7">Fuse</text>
<text x="213.4" y="119.7">+BATT</text>
<text x="261.7" y="119.7">+5V</text>
<text x="157.5" y="123.5">+BATT</text>
<text x="182.2" y="123.5">+3.3V</text>
<text x="227.8" y="122.8">KA78M05_TO252</text>
<text x="230.3" y="120.5">VoltageRef</text>
<text x="40.7" y="126.1">+5V</text>
<text x="52.7" y="126.1">+7.5V</text>
<text x="165.7" y="130.6">R?</text>
<text x="230.1" y="126.6">VI</text>
<text x="235.6" y="130.8" transform="rotate(-90 235.6 130.8)">GND</text>
<text x="237.2" y="126.6">VO</text>
<text x="265.9" y="131.7">LED</text>
<text x="266.1" y="129.4">D1</text>
<text x="166.6" y="132.9">30k</text>
<text x="219" y="133.1">C1</text>
<text x="219.2" y="135.4">10uF</text>
<text x="229.2" y="133.1">C2</text>
<text x="229.4" y="135.4">100nF</text>
<text x="245.7" y="133.1">C3</text>
<text x="245.8" y="135.4">10uF</text>
<text x="255.9" y="133.1">C4</text>
<text x="256.1" y="135.4">100nF</text>
<text x="42.5" y="140.9" transform="rotate(-90 42.5 140.9)">VCC</text>
<text x="52.7" y="140.8" transform="rotate(-90 52.7 140.8)">VM1</text>
<text x="55.2" y="140.8" transform="rotate(-90 55.2 140.8)">VM2</text>
<text x="57.8" y="140.8" transform="rotate(-90 57.8 140.8)">VM3</text>
<text x="70.9" y="140.5" transform="rotate(-90 70.9 140.5)">+</text>
<text x="165.7" y="140.7">R?</text>
<text x="166.6" y="143">10k</text>
<text x="181.9" y="138">+</text>
<text x="184.8" y="138.4" transform="rotate(-90 184.8 138.4)">V+</text>
<text x="196.4" y="140.7">D?</text>
<text x="196.7" y="143">D_Zener</text>
<text x="264.7" y="138.2">R</text>
<text x="265.8" y="140.5">500</text>
<text x="40.4" y="146.9">STBY</text>
<text x="55" y="146.9">AO1</text>
<text x="75.3" y="144.5">M1</text>
<text x="75.4" y="146.9">Motor_DC</text>
<text x="233.1" y="148.8">GND</text>
<text x="40.4" y="154.6">PWMB</text>
<text x="40.4" y="152">PWMA</text>
<text x="55" y="152">AO2</text>
<text x="70.9" y="150.4" transform="rotate(-90 70.9 150.4)">-</text>
<text x="162" y="150.1">GND</text>
<text x="182.3" y="150.1">GND</text>
<text x="192.5" y="150.1">GND</text>
<text x="40.4" y="159.6">AIN1</text>
<text x="55" y="159.6">BO1</text>
<text x="70.9" y="160.8" transform="rotate(-90 70.9 160.8)">+</text>
<text x="40.4" y="167.3">BIN2</text>
<text x="40.4" y="164.7">BIN1</text>
<text x="40.4" y="162.2">AIN2</text>
<text x="55" y="164.7">BO2</text>
<text x="75.3" y="164.9">M2</text>
<text x="75.4" y="167.2">Motor_DC</text>
<text x="70.9" y="170.7" transform="rotate(-90 70.9 170.7)">-</text>
<text x="42.5" y="175.8" transform="rotate(-90 42.5 175.8)">GND</text>
<text x="52.7" y="175.8" transform="rotate(-90 52.7 175.8)">PGND1</text>
<text x="57.8" y="175.8" transform="rotate(-90 57.8 175.8)">PGND2</text>
<text x="46.1" y="184.8">HBridge</text>
<text x="37.5" y="189.5">GND</text>
<text x="44.5" y="187.1">TB6612FNG</text>
</g>
<text font-size="1.8" fill="#008400" x="111.9" y="81.9">U?</text>
</svg>
